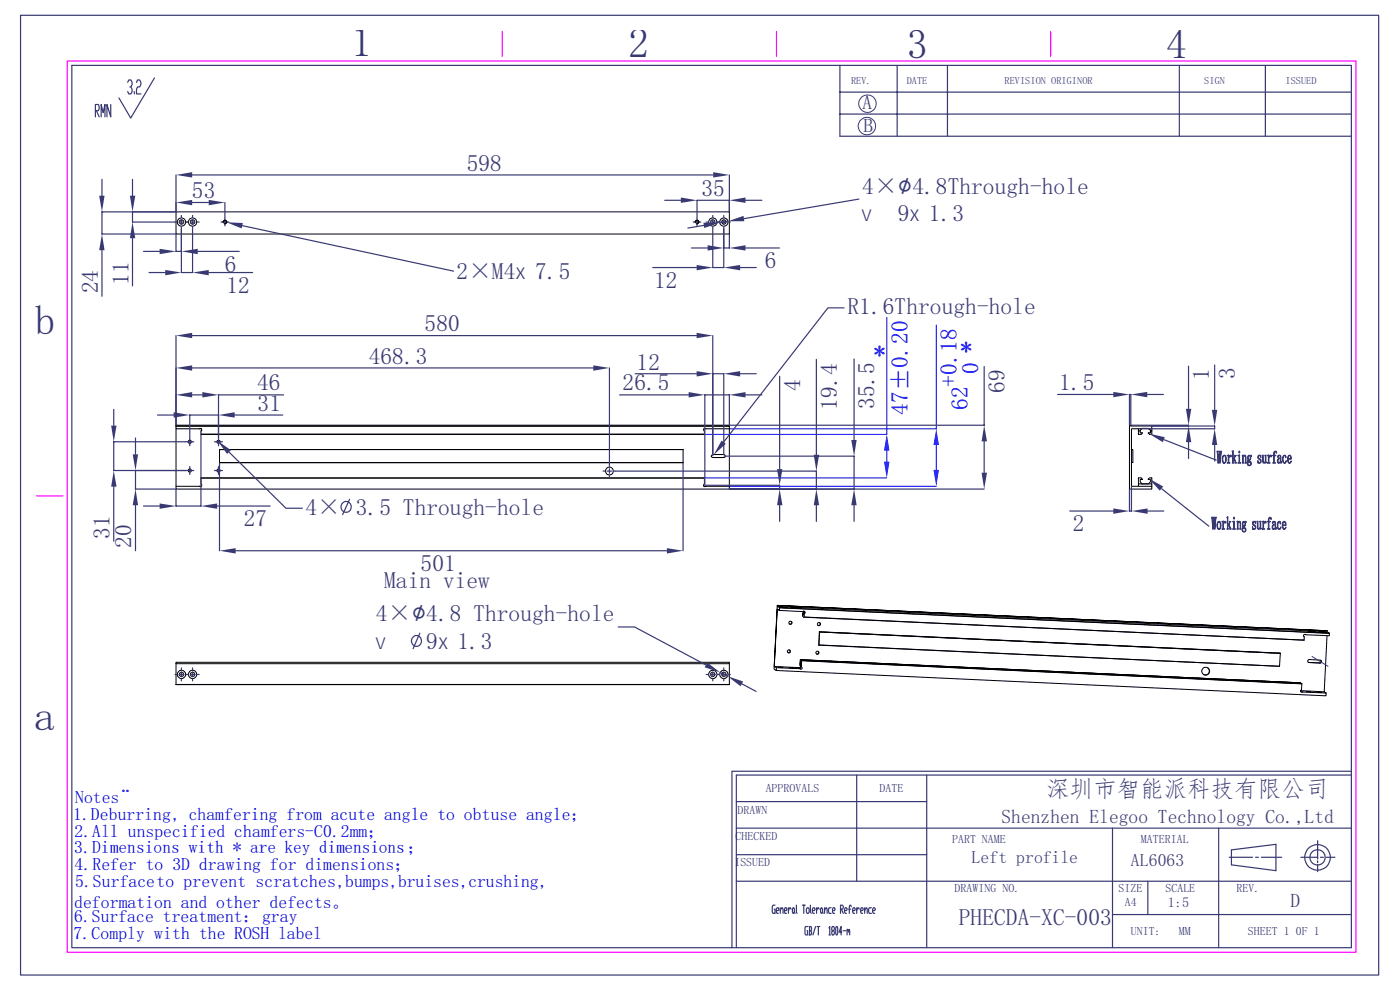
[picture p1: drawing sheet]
<svg xmlns="http://www.w3.org/2000/svg" width="297mm" height="210mm" viewBox="0 0 297 210" stroke-linecap="round" stroke-linejoin="round" font-family="sans-serif">
<path d="M14.3 12.9h273.4v189.1h-273.4zM106.6 6.7v5.3M164.7 6.7v5.3M222.9 6.7v5.3M7.7 105.2h5.7" fill="none" stroke="#f0f" stroke-width=".25"/>
<g fill="none" stroke="#393972" stroke-width=".25">
<path d="M4.4 3.2h288.1v203.6h-288.1zM15.2 13.9h271.5v187.1h-271.5zM27.1 17.5l.2-.5h.5l.2 .5v.4l-.2 .5h-.2M27.8 18.4l.2 .5v.5l-.2 .5h-.5l-.2-.5M28.5 19.4v.5M29 17.5l.2-.5h.4l.3 .5v.4l-.3 .5h-.4l-.2 .5v1h.9M32.8 16.5l-5.1 8.5-2.5-4.2M178.2 13.9v15h108.5M178.2 19.5h108.5M190.3 13.9v15M201 13.9v15M250.2 13.9v15"/>
<path d="M268.4 13.9v15M20.2 23.5h.7l.1-.4-.1-.9h-.7v2.6M20.4 23.5l.6 1.3M21.5 24.8v-2.6l.4 1.7 .4-1.7v2.6M23.5 22.2v2.6l-.8-2.6v2.6M178.2 24.2h108.5M33.4 88h3.4M40.3 92.8v-4.8h6.1v4.8M49.8 88h10.2M156.2 175.7h130.5M156.2 170h40.4M181.7 164.4v22.5"/>
<path d="M196.6 164.4v36.6M236 175.7v25.3M258.5 175.7v25.3M279.5 178.3v3.9M286.7 163.6h-131.4v37.4M286.7 164.4h-130.5v36.6M156.2 186.9h130.5M156.2 181.3h40.4M164.4 192h-.4l-.2 .3v1.1l.2 .3h.4v-.8h-.1M164.7 193.2h.4l.2-.3-.2-.3h-.3l-.1 .3v.5l.1 .3h.3M165.5 193.2l.3-.6h.2l.1 1.1M165.5 192.6v1.1"/>
<path d="M166.4 193.2h.4l.2-.3-.2-.3h-.3l-.1 .3 .1 .8h.3M167.3 192.6v1.1M167.8 192.9l-.1-.3h-.2l-.2 .6M168.2 192.6h.2l.1 .3-.1 .8h-.2l-.1-.3zM168.5 193.4l.2 .3M169 192l.1 1.7M170.2 192h.6M170.5 192v1.7M171.2 192.6h.3l.2 .3v.5l-.2 .3h-.3l-.1-.3v-.5zM171.3 196.5h-.4l-.1 .3 .1 1.5h.4v-.9h-.1M171.6 196.5h.4l.2 .3-.2 .6M171.7 197.4h.3l.2 .6-.2 .3h-.4"/>
<path d="M171.7 196.5v1.8M171.9 192v1.4l.2 .3M172.3 193.2h.5l.1-.3-.1-.3h-.3l-.2 .3v.5l.2 .3h.3M173 196.5l-.5 1.8M173.2 192.6v1.1M173.3 196.5h.6M173.6 196.5v1.8M173.8 192.9l-.1-.3h-.2l-.3 .6M174.2 192.6l.3 .3v.5l-.2 .3-.2-.3zM174.5 193.4l.1 .3M174.9 193.2l.4-.6 .2 1.1M174.9 192.6v1.1"/>
<path d="M175.9 196.8l.1-.3v1.8M175.9 198.3h.2M176.3 192.6h-.4l-.1 .3 .1 .8h.4M176.6 197.4l-.2-.6 .2-.3h.3l.1 .6-.1 .3h-.3l-.2 .3 .2 .6h.3l.1-.3-.1-.6M176.6 193.2h.4l.2-.3-.2-.3h-.3l-.1 .3 .1 .8h.3M177.4 196.5h.2l.1 .3-.1 1.5h-.2l-.1-.3zM178.3 192.9h.4l.2-.3-.2-.6h-.4v1.7M178.5 192.9l.4 .8M178.6 197.7h-.6l.4-1.2v1.8M178.9 197.4h.5M179.2 193.2h.4l.1-.3-.1-.3h-.3l-.1 .3v.5l.1 .3h.3M179.7 197.4l.1-.3 .2 .6"/>
<path d="M179.7 197.1v1.2M180 197.4l.1-.3 .2 1.2M180 192.9h.5M180.6 192.3l-.1-.3h-.2l-.1 1.7M180.9 193.2h.4l.1-.3-.1-.3h-.3l-.1 .3 .1 .8h.3M181.7 192.6v1.1M182.3 192.9l-.1-.3h-.2l-.3 .6M182.6 193.2h.4l.1-.3-.1-.3h-.3l-.1 .3 .1 .8h.3M183.4 193.2l.5-.6 .1 1.1M183.4 192.6v1.1M184.9 192.6h-.5l-.1 .3 .1 .8h.5M185.1 193.2h.4l.2-.3-.2-.3h-.2l-.2 .3v.5l.2 .3h.2"/>
<path d="M236 194h50.7M243.5 186.9v7.1M260.8 181.8h4.9M261.2 180.3l9.5-1.2v5.6l-9.5-1.2zM266.4 181.8h.6M267.6 181.8h4.3M276 181.8h3.5M279.5 182.6v.4M279.5 183.4v1.5M280.1 181.8h.7M281.3 181.8h1.9"/>
<circle cx="279.5" cy="181.9" r="1.63"/>
<circle cx="279.5" cy="181.9" r="2.72"/>
</g>
<g fill="none" stroke="#393972" stroke-width=".21">
<circle cx="183.9" cy="26.7" r="1.86"/>
<circle cx="184" cy="22" r="1.86"/>
</g>
<g fill="none" stroke="#000" stroke-width=".21">
<path d="M37.3 90.4h117.4v.6M37.3 90.4v.6l5.4-.1 .1 .4-.2 .1v.7M37.3 90.4h117.4M37.3 91v12.2M42.3 91h.5M42.6 92.1h106.8zM144.9 95.4h-98.3v2.7h98.3M144.9 95.3v2.9l-98.3-.1M149.3 91h.5M151 96.5l.2-.1h2.3l.4 .4-.4 .3h-2.3l-.3-.3zM154.7 91l-5.3-.1-.1 .4 .1 .1v.7M154.7 90.4v-.2h-117.4v.2"/>
<path d="M154.7 91v12.2M37.3 103.2h5.4l-.1-1.8h106.8v1.8h5.3v.5h-117.4zM42.3 103.2h.5M42.6 101.4h106.8M149.3 103.2h.5"/>
<circle cx="40.3" cy="99.8" r=".35"/>
<circle cx="40.3" cy="93.7" r=".35"/>
<circle cx="46.3" cy="99.8" r=".35"/>
<circle cx="46.3" cy="93.7" r=".35"/>
<circle cx="129.3" cy="99.9" r=".84"/>
</g>
<g fill="#393972">
<path d="M36.8 87.4l3.5 .6-3.5 .6z"/>
<path d="M46.4 88l3.4-.6v1.2z"/>
</g>
<path d="M24.1 86.9v3.4M39.4 93.7h-15.3v6.1h15.3M24.1 103.2v11.6" fill="none" stroke="#393972" stroke-width=".25"/>
<g fill="#393972">
<path d="M23.6 90.3h1.1l-.6 3.4z"/>
<path d="M24.1 99.8l.6 3.4h-1.1z"/>
</g>
<path d="M37.3 83.8v6.3M40.8 83.8h2.1M60.2 83.8h-13.8v9" fill="none" stroke="#393972" stroke-width=".25"/>
<g fill="#393972">
<path d="M37.3 83.8l3.5-.6v1.1z"/>
<path d="M42.9 83.2l3.5 .6-3.5 .5z"/>
</g>
<path d="M42.6 92.2v15.1h-5.3v-3.5M30.4 107.3h3.5M46.1 107.3h11.2" fill="none" stroke="#393972" stroke-width=".25"/>
<g fill="#393972">
<path d="M33.9 106.8l3.4 .5-3.4 .6z"/>
<path d="M42.6 107.3l3.5-.5v1.1z"/>
</g>
<path d="M198.6 68.9v22.1h-43.8M198.6 94.4v5.3M154.8 103.2h43.8" fill="none" stroke="#00f" stroke-width=".21"/>
<g fill="#00f">
<path d="M198 99.7h1.2l-.6 3.5z"/>
<path d="M198.6 91l.6 3.4h-1.2z"/>
</g>
<path d="M188.1 67.3v24.8h-38.6M188.1 95.6v2.3M149.5 101.4h38.6" fill="none" stroke="#00f" stroke-width=".21"/>
<g fill="#00f">
<path d="M187.5 97.9h1.2l-.6 3.5z"/>
<path d="M188.1 92.1l.6 3.5h-1.2z"/>
</g>
<path d="M28.7 92.9v3.5M39.4 99.8h-10.7v3.9h8.6M28.7 107.2v9.6" fill="none" stroke="#393972" stroke-width=".25"/>
<g fill="#393972">
<path d="M28.2 96.4h1.1l-.6 3.4z"/>
<path d="M28.7 103.7l.6 3.5h-1.1z"/>
</g>
<path d="M134.7 79.3h13.1M157 79.3h3.4M151.2 96.4v-17.1h2.3v17.1" fill="none" stroke="#393972" stroke-width=".25"/>
<g fill="#393972">
<path d="M153.5 79.3l3.5-.6v1.2z"/>
<path d="M147.8 78.7l3.4 .6-3.4 .6z"/>
</g>
<path d="M179.1 65.3h-3.5l-22.1 28.5" fill="none" stroke="#393972" stroke-width=".25"/>
<path d="M153.1 93.5l.9 .6-2.6 2.4z" fill="#393972"/>
<path d="M181.2 76.1v17.2M153.6 96.8h27.6v6.9h-26.4M181.2 107.2v3.4" fill="none" stroke="#393972" stroke-width=".25"/>
<g fill="#393972">
<path d="M181.2 103.7l.5 3.5h-1.1z"/>
<path d="M180.6 93.3h1.1l-.5 3.5z"/>
</g>
<path d="M37.3 71.2v18.9M40.8 71.2h107M151.2 71.2v25.5" fill="none" stroke="#393972" stroke-width=".25"/>
<g fill="#393972">
<path d="M147.8 70.6l3.4 .6-3.4 .5z"/>
<path d="M37.3 71.2l3.5-.6v1.1z"/>
</g>
<path d="M37.3 78v12.1M40.8 78h85.1M129.3 78v20.5" fill="none" stroke="#393972" stroke-width=".25"/>
<g fill="#393972">
<path d="M37.3 78l3.5-.5v1.1z"/>
<path d="M125.9 77.5l3.4 .5-3.4 .6z"/>
</g>
<path d="M173.2 76.2v20.3M130.6 99.9h42.6v3.8h-18.4M173.2 107.2v3.4" fill="none" stroke="#393972" stroke-width=".25"/>
<g fill="#393972">
<path d="M173.2 103.7l.6 3.5h-1.2z"/>
<path d="M172.6 96.5h1.2l-.6 3.4z"/>
</g>
<path d="M208.8 77.8v12.4h-54M208.8 93.6v6.7M154.8 103.7h54" fill="none" stroke="#393972" stroke-width=".25"/>
<g fill="#393972">
<path d="M208.2 100.3h1.2l-.6 3.4z"/>
<path d="M208.8 90.2l.6 3.4h-1.2z"/>
</g>
<g fill="none" stroke="#393972" stroke-width=".25">
<path d="M48.6 95.9l12.1 11.9h3.4M74.2 105.9l-1.5 3.3"/>
<circle cx="73.4" cy="107.5" r="1.15"/>
</g>
<path d="M46.1 93.5l2.9 2-.8 .8z" fill="#393972"/>
<path d="M131.4 83.8h14.7M154.7 90.1v-6.3h-5.2v19.1M158.2 83.8h3.4" fill="none" stroke="#393972" stroke-width=".25"/>
<g fill="#393972">
<path d="M154.7 83.8l3.5-.6v1.1z"/>
<path d="M146.1 83.2l3.4 .6-3.4 .5z"/>
</g>
<path d="M165.4 79.8v19.7M149.6 102.9h15.8v.8h-10.6M165.4 107.2v3.4" fill="none" stroke="#393972" stroke-width=".25"/>
<g fill="#393972">
<path d="M165.4 103.7l.6 3.5h-1.2z"/>
<path d="M164.8 99.5h1.2l-.6 3.4z"/>
</g>
<path d="M46.6 98.2v18.6M144.9 98.2v18.6M50 116.8h91.5" fill="none" stroke="#393972" stroke-width=".25"/>
<g fill="#393972">
<path d="M46.6 116.8l3.4-.5v1.1z"/>
<path d="M141.5 116.3l3.4 .5-3.4 .6z"/>
</g>
<g fill="none" stroke="#393972" stroke-width=".25">
<path d="M252.1 77.7v9M40.3 92.9v.8h-.9M40.3 99v.8h-.9M41.1 93.7h-.8v.9M41.1 99.8h-.8v.9M46.4 99v.8h-.9M46.4 92.9v.8h-.9M47.2 99.8h-.8v.9M47.2 93.7h-.8v.9M127.9 99.9h.4M129.3 99.4v.5h-.5M129.3 98.6v.3"/>
<path d="M129.8 99.9h-.5v.5M130.3 99.9h.3M240 90.2h12.1v.2h-7.8M252.1 93.8v3.5M129.3 100.9v.3"/>
</g>
<path d="M240 95.4h.3v2.7l-.3 .1M241.5 91v.4h.4l.3-.4M241.5 91.4v.7h.6l.3-.3h-.5v-.4M241.6 92.1h.1M243.7 91l.4 .4h.2M243.8 92.1h.1M244.1 91.4v.4h-.5l.2 .3M244.3 90.3v.1M244.3 91h-4.3v12.2h4.3v.5h-4.7v-13.5h.3v.2h4.4v1.7h-.4M241.5 103.2v-.6h2.8v.6M241.5 102.6l.1-1.2h.5l.3 .3h-.5v.5l.4 .4h1.3l.5-.4v-.5l-.5-.1 .2-.2h.5v1.2M244.3 101.3v.1" fill="none" stroke="#000" stroke-width=".21"/>
<g fill="#393972">
<path d="M252.1 90.4l.6 3.4h-1.1z"/>
<path d="M251.6 86.7h1.1l-.6 3.5z"/>
</g>
<path d="M224.4 83.7h11.8M239.6 90.1v-6.4h.3v6.4M243.4 83.7h3.4" fill="none" stroke="#393972" stroke-width=".25"/>
<g fill="#393972">
<path d="M239.9 83.7l3.5-.6v1.2z"/>
<path d="M236.2 83.1l3.4 .6-3.4 .6z"/>
</g>
<path d="M226.9 108.4h9.3M240 103.2v5.2h-.4v-4.6M243.5 108.4h3.4" fill="none" stroke="#393972" stroke-width=".25"/>
<g fill="#393972">
<path d="M240 108.4l3.5-.6v1.2z"/>
<path d="M236.2 107.8l3.4 .6-3.4 .6z"/>
</g>
<path d="M257.7 77.4v9.5M244.3 90.4h13.4v.6h-15.4M257.7 94.4v3.4" fill="none" stroke="#393972" stroke-width=".25"/>
<g fill="#393972">
<path d="M257.7 91l.5 3.4h-1.1z"/>
<path d="M257.1 86.9h1.1l-.5 3.5z"/>
<path d="M257.5 110.3l-.2 2z" fill-rule="evenodd"/>
</g>
<path d="M257.5 110.3l-.2 2z" fill="none" stroke="#393972" stroke-width=".21"/>
<path d="M257.8 109.7h.3v.1l-.2 .1-.2 2.4z" fill-rule="evenodd" fill="#393972"/>
<path d="M257.8 109.7h.3v.1l-.2 .1-.2 2.4z" fill="none" stroke="#393972" stroke-width=".21"/>
<path d="M257 109.7h.3v2.6z" fill-rule="evenodd" fill="#393972"/>
<path d="M257 109.7h.3v2.6z" fill="none" stroke="#393972" stroke-width=".21"/>
<path d="M257.4 109.7h.3v2.6z" fill-rule="evenodd" fill="#393972"/>
<path d="M257.4 109.7h.3v2.6z" fill="none" stroke="#393972" stroke-width=".21"/>
<path d="M258.6 110.7a.7 .7 0 0 1 .4 1 .42 .42 0 0 1-.1 .5 .42 .42 0 0 1-.5 0h.2a1.13 1.13 0 0 0 0-1.5z" fill-rule="evenodd" fill="#393972"/>
<path d="M258.6 110.7a.7 .7 0 0 1 .4 1 .42 .42 0 0 1-.1 .5 .42 .42 0 0 1-.5 0h.2a1.13 1.13 0 0 0 0-1.5z" fill="none" stroke="#393972" stroke-width=".21"/>
<path d="M258.4 110.6h.2l.2 .1a.74 .74 0 0 0-.5 1.1l.3 .4a.81 .81 0 0 1-.5-.9z" fill-rule="evenodd" fill="#393972"/>
<path d="M258.4 110.6h.2l.2 .1a.74 .74 0 0 0-.5 1.1l.3 .4a.81 .81 0 0 1-.5-.9z" fill="none" stroke="#393972" stroke-width=".21"/>
<path d="M259.7 110.7h.2l-.3 .4z" fill-rule="evenodd" fill="#393972"/>
<path d="M259.7 110.7h.2l-.3 .4z" fill="none" stroke="#393972" stroke-width=".21"/>
<path d="M259.8 110.6h.2l.1 .3z" fill-rule="evenodd" fill="#393972"/>
<path d="M259.8 110.6h.2l.1 .3z" fill="none" stroke="#393972" stroke-width=".21"/>
<path d="M259.2 110.6l.3-.1v1.6l.3 .2h-.6l.2-.1v-1.5z" fill-rule="evenodd" fill="#393972"/>
<path d="M259.2 110.6l.3-.1v1.6l.3 .2h-.6l.2-.1v-1.5z" fill="none" stroke="#393972" stroke-width=".21"/>
<path d="M260.7 111.2l.5 1.1h-.3z" fill-rule="evenodd" fill="#393972"/>
<path d="M260.7 111.2l.5 1.1h-.3z" fill="none" stroke="#393972" stroke-width=".21"/>
<path d="M260.8 110.6l.3 .1-.6 1 .4-.9z" fill-rule="evenodd" fill="#393972"/>
<path d="M260.8 110.6l.3 .1-.6 1 .4-.9z" fill="none" stroke="#393972" stroke-width=".21"/>
<path d="M260.3 109.7l.2-.1v2.5l.1 .2h-.3l.1-.2v-2.2z" fill-rule="evenodd" fill="#393972"/>
<path d="M260.3 109.7l.2-.1v2.5l.1 .2h-.3l.1-.2v-2.2z" fill="none" stroke="#393972" stroke-width=".21"/>
<path d="M261.5 110.6l.3-.1v1.6l.3 .2h-.6l.2-.2v-1.3z" fill-rule="evenodd" fill="#393972"/>
<path d="M261.5 110.6l.3-.1v1.6l.3 .2h-.6l.2-.2v-1.3z" fill="none" stroke="#393972" stroke-width=".21"/>
<circle cx="261.8" cy="109.9" r=".17" fill="#393972"/>
<circle cx="261.8" cy="109.9" r=".17" fill="none" stroke="#393972" stroke-width=".21"/>
<path d="M262.9 110.7l.3 .1v1.3l.1 .2h-.3l.1-.2v-1z" fill-rule="evenodd" fill="#393972"/>
<path d="M262.9 110.7l.3 .1v1.3l.1 .2h-.3l.1-.2v-1z" fill="none" stroke="#393972" stroke-width=".21"/>
<path d="M262.8 110.6l.3 .1h-.2l-.2 .2z" fill-rule="evenodd" fill="#393972"/>
<path d="M262.8 110.6l.3 .1h-.2l-.2 .2z" fill="none" stroke="#393972" stroke-width=".21"/>
<path d="M262.4 110.6l.2-.1 .1 1.8h-.3l.1-.2v-1.4z" fill-rule="evenodd" fill="#393972"/>
<path d="M262.4 110.6l.2-.1 .1 1.8h-.3l.1-.2v-1.4z" fill="none" stroke="#393972" stroke-width=".21"/>
<path d="M263.7 112.1h.5l.1 .2v.3l-.4 .2a.35 .35 0 0 0 .3-.5 .35 .35 0 0 0-.5-.2z" fill-rule="evenodd" fill="#393972"/>
<path d="M263.7 112.1h.5l.1 .2v.3l-.4 .2a.35 .35 0 0 0 .3-.5 .35 .35 0 0 0-.5-.2z" fill="none" stroke="#393972" stroke-width=".21"/>
<path d="M263.7 110.7h.2a.57 .57 0 0 0 0 .9l-.2 .1v.1l.5 .3h-.5a.37 .37 0 0 0-.1 .4 .37 .37 0 0 0 .3 .3h.3a.46 .46 0 0 1-.7-.2 .46 .46 0 0 1 .2-.6l-.1-1.1z" fill-rule="evenodd" fill="#393972"/>
<path d="M263.7 110.7h.2a.57 .57 0 0 0 0 .9l-.2 .1v.1l.5 .3h-.5a.37 .37 0 0 0-.1 .4 .37 .37 0 0 0 .3 .3h.3a.46 .46 0 0 1-.7-.2 .46 .46 0 0 1 .2-.6l-.1-1.1z" fill="none" stroke="#393972" stroke-width=".21"/>
<path d="M263.7 110.6h.3l.2 .3a.46 .46 0 0 1 0 .5 .46 .46 0 0 1-.5 .2h.2a.57 .57 0 0 0 0-.9z" fill-rule="evenodd" fill="#393972"/>
<path d="M263.7 110.6h.3l.2 .3a.46 .46 0 0 1 0 .5 .46 .46 0 0 1-.5 .2h.2a.57 .57 0 0 0 0-.9z" fill="none" stroke="#393972" stroke-width=".21"/>
<path d="M264.2 110.6h.2l-.1 .3-.2-.2z" fill-rule="evenodd" fill="#393972"/>
<path d="M264.2 110.6h.2l-.1 .3-.2-.2z" fill="none" stroke="#393972" stroke-width=".21"/>
<path d="M265.7 111.7l.2 .4 .2 .1-.4 .1z" fill-rule="evenodd" fill="#393972"/>
<path d="M265.7 111.7l.2 .4 .2 .1-.4 .1z" fill="none" stroke="#393972" stroke-width=".21"/>
<path d="M265.9 110.6l.2 .1a.4 .4 0 0 0-.2 .5 .4 .4 0 0 0 .4 .2v.1a.43 .43 0 0 1 .1 .6 .43 .43 0 0 1-.6 .1h.3a.45 .45 0 0 0 .2-.5 .45 .45 0 0 0-.5-.3l-.1-.6z" fill-rule="evenodd" fill="#393972"/>
<path d="M265.9 110.6l.2 .1a.4 .4 0 0 0-.2 .5 .4 .4 0 0 0 .4 .2v.1a.43 .43 0 0 1 .1 .6 .43 .43 0 0 1-.6 .1h.3a.45 .45 0 0 0 .2-.5 .45 .45 0 0 0-.5-.3l-.1-.6z" fill="none" stroke="#393972" stroke-width=".21"/>
<path d="M265.9 110.6h.5v.5l-.3-.4z" fill-rule="evenodd" fill="#393972"/>
<path d="M265.9 110.6h.5v.5l-.3-.4z" fill="none" stroke="#393972" stroke-width=".21"/>
<path d="M265.9 110.6h.4z" fill-rule="evenodd" fill="#393972"/>
<path d="M265.9 110.6h.4z" fill="none" stroke="#393972" stroke-width=".21"/>
<path d="M267 112.1l.3-.1z" fill-rule="evenodd" fill="#393972"/>
<path d="M267 112.1l.3-.1z" fill="none" stroke="#393972" stroke-width=".21"/>
<path d="M267.2 110.6l.3-.1v1.6l.1 .1-.2 .1-.1-1.5z" fill-rule="evenodd" fill="#393972"/>
<path d="M267.2 110.6l.3-.1v1.6l.1 .1-.2 .1-.1-1.5z" fill="none" stroke="#393972" stroke-width=".21"/>
<path d="M266.6 110.6l.3-.1v1.5l.4 .1a.3 .3 0 0 1-.5 .2 .3 .3 0 0 1-.1-.5v-1.1z" fill-rule="evenodd" fill="#393972"/>
<path d="M266.6 110.6l.3-.1v1.5l.4 .1a.3 .3 0 0 1-.5 .2 .3 .3 0 0 1-.1-.5v-1.1z" fill="none" stroke="#393972" stroke-width=".21"/>
<path d="M268.2 110.7h.2l-.3 .4z" fill-rule="evenodd" fill="#393972"/>
<path d="M268.2 110.7h.2l-.3 .4z" fill="none" stroke="#393972" stroke-width=".21"/>
<path d="M268.3 110.6l.3 .1v.2l-.4-.2z" fill-rule="evenodd" fill="#393972"/>
<path d="M268.3 110.6l.3 .1v.2l-.4-.2z" fill="none" stroke="#393972" stroke-width=".21"/>
<path d="M267.7 110.6l.4-.1v1.6l.2 .2h-.6l.2-.1v-1.5z" fill-rule="evenodd" fill="#393972"/>
<path d="M267.7 110.6l.4-.1v1.6l.2 .2h-.6l.2-.1v-1.5z" fill="none" stroke="#393972" stroke-width=".21"/>
<path d="M269.4 109.8l.3 .1v.3z" fill-rule="evenodd" fill="#393972"/>
<path d="M269.4 109.8l.3 .1v.3z" fill="none" stroke="#393972" stroke-width=".21"/>
<path d="M269.2 109.8h.4h-.3l-.1 .3v.5h.3l-.3 .1v1.5l.3 .1h-.6l.2-.1v-1.5l-.3-.1h.3z" fill-rule="evenodd" fill="#393972"/>
<path d="M269.2 109.8h.4h-.3l-.1 .3v.5h.3l-.3 .1v1.5l.3 .1h-.6l.2-.1v-1.5l-.3-.1h.3z" fill="none" stroke="#393972" stroke-width=".21"/>
<path d="M270 112.2l.5-.1-.3 .2z" fill-rule="evenodd" fill="#393972"/>
<path d="M270 112.2l.5-.1-.3 .2z" fill="none" stroke="#393972" stroke-width=".21"/>
<path d="M270.8 111.9l-.1 .4h-.1z" fill-rule="evenodd" fill="#393972"/>
<path d="M270.8 111.9l-.1 .4h-.1z" fill="none" stroke="#393972" stroke-width=".21"/>
<path d="M270 111.4l.5-.1a.51 .51 0 0 0-.5 .3 .51 .51 0 0 0 .2 .6h-.2l-.1-.2z" fill-rule="evenodd" fill="#393972"/>
<path d="M270 111.4l.5-.1a.51 .51 0 0 0-.5 .3 .51 .51 0 0 0 .2 .6h-.2l-.1-.2z" fill="none" stroke="#393972" stroke-width=".21"/>
<path d="M270 110.7h.3h-.2l-.1 .4z" fill-rule="evenodd" fill="#393972"/>
<path d="M270 110.7h.3h-.2l-.1 .4z" fill="none" stroke="#393972" stroke-width=".21"/>
<path d="M270.1 110.6a.33 .33 0 0 1 .4 0 .33 .33 0 0 1 .1 .4l.1 1.2-.3-.1 .1-.8h-.3l.3-.1v-.4z" fill-rule="evenodd" fill="#393972"/>
<path d="M270.1 110.6a.33 .33 0 0 1 .4 0 .33 .33 0 0 1 .1 .4l.1 1.2-.3-.1 .1-.8h-.3l.3-.1v-.4z" fill="none" stroke="#393972" stroke-width=".21"/>
<path d="M271.7 111.8v.3l-.3 .1 .2-.1z" fill-rule="evenodd" fill="#393972"/>
<path d="M271.7 111.8v.3l-.3 .1 .2-.1z" fill="none" stroke="#393972" stroke-width=".21"/>
<path d="M271.2 110.6l.2 .1a1.07 1.07 0 0 0 0 1.5h.2a.43 .43 0 0 1-.5-.1 .43 .43 0 0 1-.1-.5v-.5z" fill-rule="evenodd" fill="#393972"/>
<path d="M271.2 110.6l.2 .1a1.07 1.07 0 0 0 0 1.5h.2a.43 .43 0 0 1-.5-.1 .43 .43 0 0 1-.1-.5v-.5z" fill="none" stroke="#393972" stroke-width=".21"/>
<path d="M271.2 110.6a.29 .29 0 0 1 .4 .1 .29 .29 0 0 1 0 .4l-.1-.4z" fill-rule="evenodd" fill="#393972"/>
<path d="M271.2 110.6a.29 .29 0 0 1 .4 .1 .29 .29 0 0 1 0 .4l-.1-.4z" fill="none" stroke="#393972" stroke-width=".21"/>
<path d="M272.2 112.2l.5-.1 .1-.3a.34 .34 0 0 1-.2 .4 .34 .34 0 0 1-.4 0z" fill-rule="evenodd" fill="#393972"/>
<path d="M272.2 112.2l.5-.1 .1-.3a.34 .34 0 0 1-.2 .4 .34 .34 0 0 1-.4 0z" fill="none" stroke="#393972" stroke-width=".21"/>
<path d="M272.2 110.8l.3-.1-.3 .1v.6h-.2z" fill-rule="evenodd" fill="#393972"/>
<path d="M272.2 110.8l.3-.1-.3 .1v.6h-.2z" fill="none" stroke="#393972" stroke-width=".21"/>
<path d="M272.3 110.6a.51 .51 0 0 1 .5 .8h-.6v.5l.3 .3h-.3l-.2-.8h.7l-.1-.7z" fill-rule="evenodd" fill="#393972"/>
<path d="M272.3 110.6a.51 .51 0 0 1 .5 .8h-.6v.5l.3 .3h-.3l-.2-.8h.7l-.1-.7z" fill="none" stroke="#393972" stroke-width=".21"/>
<path d="M243.7 101.5l3.1 1.7-.8 .9z" fill="#393972"/>
<path d="M246.4 103.7l10.1 7.9" fill="none" stroke="#393972" stroke-width=".25"/>
<path d="M258.6 96.3l-.2 1.9z" fill-rule="evenodd" fill="#393972"/>
<path d="M258.6 96.3l-.2 1.9z" fill="none" stroke="#393972" stroke-width=".21"/>
<path d="M258.9 95.7l.3 .1-.4 2.4z" fill-rule="evenodd" fill="#393972"/>
<path d="M258.9 95.7l.3 .1-.4 2.4z" fill="none" stroke="#393972" stroke-width=".21"/>
<path d="M258.1 95.7h.3l-.1 .2 .2 1.6-.1 .7z" fill-rule="evenodd" fill="#393972"/>
<path d="M258.1 95.7h.3l-.1 .2 .2 1.6-.1 .7z" fill="none" stroke="#393972" stroke-width=".21"/>
<path d="M258.5 95.7h.3v2.5z" fill-rule="evenodd" fill="#393972"/>
<path d="M258.5 95.7h.3v2.5z" fill="none" stroke="#393972" stroke-width=".21"/>
<path d="M259.7 96.6l.4 .2v.8a.5 .5 0 0 1-.1 .5 .5 .5 0 0 1-.5 .1l.4-.1 .1-.4v-.8z" fill-rule="evenodd" fill="#393972"/>
<path d="M259.7 96.6l.4 .2v.8a.5 .5 0 0 1-.1 .5 .5 .5 0 0 1-.5 .1l.4-.1 .1-.4v-.8z" fill="none" stroke="#393972" stroke-width=".21"/>
<path d="M259.6 96.6h.3l-.3 .1-.2 .4 .1 .8 .2 .3h-.2l-.2-.5v-.6z" fill-rule="evenodd" fill="#393972"/>
<path d="M259.6 96.6h.3l-.3 .1-.2 .4 .1 .8 .2 .3h-.2l-.2-.5v-.6z" fill="none" stroke="#393972" stroke-width=".21"/>
<path d="M260.8 96.7h.2l-.3 .4z" fill-rule="evenodd" fill="#393972"/>
<path d="M260.8 96.7h.2l-.3 .4z" fill="none" stroke="#393972" stroke-width=".21"/>
<path d="M260.9 96.6h.3v.3l-.1-.2h-.2z" fill-rule="evenodd" fill="#393972"/>
<path d="M260.9 96.6h.3v.3l-.1-.2h-.2z" fill="none" stroke="#393972" stroke-width=".21"/>
<path d="M260.3 96.6l.4-.1v1.6l.2 .1h-.6l.3-.1v-1.4z" fill-rule="evenodd" fill="#393972"/>
<path d="M260.3 96.6l.4-.1v1.6l.2 .1h-.6l.3-.1v-1.4z" fill="none" stroke="#393972" stroke-width=".21"/>
<path d="M261.9 97.2l.4 1h-.3z" fill-rule="evenodd" fill="#393972"/>
<path d="M261.9 97.2l.4 1h-.3z" fill="none" stroke="#393972" stroke-width=".21"/>
<path d="M261.9 96.6l.4 .1h-.2l-.5 .9 .4-.9z" fill-rule="evenodd" fill="#393972"/>
<path d="M261.9 96.6l.4 .1h-.2l-.5 .9 .4-.9z" fill="none" stroke="#393972" stroke-width=".21"/>
<path d="M261.4 95.7l.2-.1v2.5l.1 .1h-.3l.1-2.4z" fill-rule="evenodd" fill="#393972"/>
<path d="M261.4 95.7l.2-.1v2.5l.1 .1h-.3l.1-2.4z" fill="none" stroke="#393972" stroke-width=".21"/>
<path d="M262.6 96.6l.4-.1v1.6l.2 .1h-.6l.2-.1v-1.4z" fill-rule="evenodd" fill="#393972"/>
<path d="M262.6 96.6l.4-.1v1.6l.2 .1h-.6l.2-.1v-1.4z" fill="none" stroke="#393972" stroke-width=".21"/>
<path d="M262.8 95.7a.16 .16 0 0 1 .2 .2 .16 .16 0 0 1-.2 .1z" fill-rule="evenodd" fill="#393972"/>
<path d="M262.8 95.7a.16 .16 0 0 1 .2 .2 .16 .16 0 0 1-.2 .1z" fill="none" stroke="#393972" stroke-width=".21"/>
<path d="M264 96.7h.3v1.4l.2 .1h-.4l.1-.1v-1.3z" fill-rule="evenodd" fill="#393972"/>
<path d="M264 96.7h.3v1.4l.2 .1h-.4l.1-.1v-1.3z" fill="none" stroke="#393972" stroke-width=".21"/>
<path d="M263.9 96.5l.3 .2h-.3l-.1 .2z" fill-rule="evenodd" fill="#393972"/>
<path d="M263.9 96.5l.3 .2h-.3l-.1 .2z" fill="none" stroke="#393972" stroke-width=".21"/>
<path d="M263.5 96.6l.2-.1v1.6l.2 .1h-.4z" fill-rule="evenodd" fill="#393972"/>
<path d="M263.5 96.6l.2-.1v1.6l.2 .1h-.4z" fill="none" stroke="#393972" stroke-width=".21"/>
<path d="M264.9 98l.5 .1v.4l-.4 .2a.35 .35 0 0 0 .3-.4 .35 .35 0 0 0-.4-.3z" fill-rule="evenodd" fill="#393972"/>
<path d="M264.9 98l.5 .1v.4l-.4 .2a.35 .35 0 0 0 .3-.4 .35 .35 0 0 0-.4-.3z" fill="none" stroke="#393972" stroke-width=".21"/>
<path d="M264.8 96.7l.2-.1-.1 .1a.65 .65 0 0 0 .1 .9 .22 .22 0 0 0-.1 .3 .22 .22 0 0 0 .3 0l.2 .1h-.5a.37 .37 0 0 0-.2 .4 .37 .37 0 0 0 .3 .3h.3a.43 .43 0 0 1-.6-.1 .43 .43 0 0 1 .1-.6l-.1-.2 .1-.3-.1-.3z" fill-rule="evenodd" fill="#393972"/>
<path d="M264.8 96.7l.2-.1-.1 .1a.65 .65 0 0 0 .1 .9 .22 .22 0 0 0-.1 .3 .22 .22 0 0 0 .3 0l.2 .1h-.5a.37 .37 0 0 0-.2 .4 .37 .37 0 0 0 .3 .3h.3a.43 .43 0 0 1-.6-.1 .43 .43 0 0 1 .1-.6l-.1-.2 .1-.3-.1-.3z" fill="none" stroke="#393972" stroke-width=".21"/>
<path d="M264.9 96.6a.38 .38 0 0 1 .4 .1 .38 .38 0 0 1 0 .4 .34 .34 0 0 1 0 .5 .34 .34 0 0 1-.5 0 .51 .51 0 0 0 .4-.4 .51 .51 0 0 0-.1-.5z" fill-rule="evenodd" fill="#393972"/>
<path d="M264.9 96.6a.38 .38 0 0 1 .4 .1 .38 .38 0 0 1 0 .4 .34 .34 0 0 1 0 .5 .34 .34 0 0 1-.5 0 .51 .51 0 0 0 .4-.4 .51 .51 0 0 0-.1-.5z" fill="none" stroke="#393972" stroke-width=".21"/>
<circle cx="265.4" cy="96.7" r=".15" fill="#393972"/>
<circle cx="265.4" cy="96.7" r=".15" fill="none" stroke="#393972" stroke-width=".21"/>
<path d="M266.8 97.7l.1 .3 .3 .2h-.4z" fill-rule="evenodd" fill="#393972"/>
<path d="M266.8 97.7l.1 .3 .3 .2h-.4z" fill="none" stroke="#393972" stroke-width=".21"/>
<path d="M266.9 96.7l.3-.1a.4 .4 0 0 0-.2 .5 .4 .4 0 0 0 .4 .3 .45 .45 0 0 1 .2 .6 .45 .45 0 0 1-.6 .2h.2a.43 .43 0 0 0 .2-.5 .43 .43 0 0 0-.4-.3l-.2-.3z" fill-rule="evenodd" fill="#393972"/>
<path d="M266.9 96.7l.3-.1a.4 .4 0 0 0-.2 .5 .4 .4 0 0 0 .4 .3 .45 .45 0 0 1 .2 .6 .45 .45 0 0 1-.6 .2h.2a.43 .43 0 0 0 .2-.5 .43 .43 0 0 0-.4-.3l-.2-.3z" fill="none" stroke="#393972" stroke-width=".21"/>
<path d="M267 96.6l.5-.1v.6l-.2-.5z" fill-rule="evenodd" fill="#393972"/>
<path d="M267 96.6l.5-.1v.6l-.2-.5z" fill="none" stroke="#393972" stroke-width=".21"/>
<path d="M267 96.6h.4z" fill-rule="evenodd" fill="#393972"/>
<path d="M267 96.6h.4z" fill="none" stroke="#393972" stroke-width=".21"/>
<path d="M268.2 98.1l.2-.2v.2z" fill-rule="evenodd" fill="#393972"/>
<path d="M268.2 98.1l.2-.2v.2z" fill="none" stroke="#393972" stroke-width=".21"/>
<path d="M268.3 96.6l.3-.1v1.5l.1 .2h-.2l-.1-1.5z" fill-rule="evenodd" fill="#393972"/>
<path d="M268.3 96.6l.3-.1v1.5l.1 .2h-.2l-.1-1.5z" fill="none" stroke="#393972" stroke-width=".21"/>
<path d="M267.8 96.6l.2-.1v1.5l.4 .1a.33 .33 0 0 1-.5 .1 .33 .33 0 0 1 0-.5z" fill-rule="evenodd" fill="#393972"/>
<path d="M267.8 96.6l.2-.1v1.5l.4 .1a.33 .33 0 0 1-.5 .1 .33 .33 0 0 1 0-.5z" fill="none" stroke="#393972" stroke-width=".21"/>
<path d="M269.3 96.7h.2l-.3 .4z" fill-rule="evenodd" fill="#393972"/>
<path d="M269.3 96.7h.2l-.3 .4z" fill="none" stroke="#393972" stroke-width=".21"/>
<path d="M269.5 96.6h.2v.3l-.1-.2h-.2z" fill-rule="evenodd" fill="#393972"/>
<path d="M269.5 96.6h.2v.3l-.1-.2h-.2z" fill="none" stroke="#393972" stroke-width=".21"/>
<path d="M268.8 96.6l.4-.1v1.6l.3 .1h-.7l.3-.1v-1.4z" fill-rule="evenodd" fill="#393972"/>
<path d="M268.8 96.6l.4-.1v1.6l.3 .1h-.7l.3-.1v-1.4z" fill="none" stroke="#393972" stroke-width=".21"/>
<path d="M270.6 95.8h.2v.3z" fill-rule="evenodd" fill="#393972"/>
<path d="M270.6 95.8h.2v.3z" fill="none" stroke="#393972" stroke-width=".21"/>
<path d="M270.3 95.8l.2-.1 .3 .1h-.4l-.1 .4v.4h.4l-.4 .1v1.3l.3 .2h-.6l.2-.1v-1.4l-.2-.1h.2z" fill-rule="evenodd" fill="#393972"/>
<path d="M270.3 95.8l.2-.1 .3 .1h-.4l-.1 .4v.4h.4l-.4 .1v1.3l.3 .2h-.6l.2-.1v-1.4l-.2-.1h.2z" fill="none" stroke="#393972" stroke-width=".21"/>
<path d="M271.1 98.2l.5-.2-.2 .2z" fill-rule="evenodd" fill="#393972"/>
<path d="M271.1 98.2l.5-.2-.2 .2z" fill="none" stroke="#393972" stroke-width=".21"/>
<path d="M271.9 97.9v.2l-.2 .1z" fill-rule="evenodd" fill="#393972"/>
<path d="M271.9 97.9v.2l-.2 .1z" fill="none" stroke="#393972" stroke-width=".21"/>
<path d="M271.1 97.4l.5-.2a.55 .55 0 0 0-.4 .4 .55 .55 0 0 0 .1 .6h-.2l-.1-.3z" fill-rule="evenodd" fill="#393972"/>
<path d="M271.1 97.4l.5-.2a.55 .55 0 0 0-.4 .4 .55 .55 0 0 0 .1 .6h-.2l-.1-.3z" fill="none" stroke="#393972" stroke-width=".21"/>
<path d="M271.1 96.7l.3-.1-.2 .1-.1 .4-.1-.1z" fill-rule="evenodd" fill="#393972"/>
<path d="M271.1 96.7l.3-.1-.2 .1-.1 .4-.1-.1z" fill="none" stroke="#393972" stroke-width=".21"/>
<path d="M271.2 96.6a.38 .38 0 0 1 .5 .4l.1 1.1-.1 .1-.2-.2 .1-.8h-.3l.3-.1v-.3z" fill-rule="evenodd" fill="#393972"/>
<path d="M271.2 96.6a.38 .38 0 0 1 .5 .4l.1 1.1-.1 .1-.2-.2 .1-.8h-.3l.3-.1v-.3z" fill="none" stroke="#393972" stroke-width=".21"/>
<path d="M272.8 97.7v.4l-.3 .1 .3-.2z" fill-rule="evenodd" fill="#393972"/>
<path d="M272.8 97.7v.4l-.3 .1 .3-.2z" fill="none" stroke="#393972" stroke-width=".21"/>
<path d="M272.3 96.6h.2l-.2 .2-.1 .5a.62 .62 0 0 0 .5 .9 .43 .43 0 0 1-.5-.1 .43 .43 0 0 1-.1-.5z" fill-rule="evenodd" fill="#393972"/>
<path d="M272.3 96.6h.2l-.2 .2-.1 .5a.62 .62 0 0 0 .5 .9 .43 .43 0 0 1-.5-.1 .43 .43 0 0 1-.1-.5z" fill="none" stroke="#393972" stroke-width=".21"/>
<path d="M272.4 96.6a.31 .31 0 0 1 .4 .1 .31 .31 0 0 1-.1 .4v-.4z" fill-rule="evenodd" fill="#393972"/>
<path d="M272.4 96.6a.31 .31 0 0 1 .4 .1 .31 .31 0 0 1-.1 .4v-.4z" fill="none" stroke="#393972" stroke-width=".21"/>
<path d="M273.3 98.2l.4-.1 .2-.3a.34 .34 0 0 1-.1 .4 .34 .34 0 0 1-.5 0z" fill-rule="evenodd" fill="#393972"/>
<path d="M273.3 98.2l.4-.1 .2-.3a.34 .34 0 0 1-.1 .4 .34 .34 0 0 1-.5 0z" fill="none" stroke="#393972" stroke-width=".21"/>
<path d="M273.3 96.7l.3-.1-.3 .3v.4h-.2z" fill-rule="evenodd" fill="#393972"/>
<path d="M273.3 96.7l.3-.1-.3 .3v.4h-.2z" fill="none" stroke="#393972" stroke-width=".21"/>
<path d="M273.4 96.6a.55 .55 0 0 1 .5 .8h-.6l.1 .6 .2 .2h-.3l-.2-.9h.7v-.5z" fill-rule="evenodd" fill="#393972"/>
<path d="M273.4 96.6a.55 .55 0 0 1 .5 .8h-.6l.1 .6 .2 .2h-.3l-.2-.9h.7v-.5z" fill="none" stroke="#393972" stroke-width=".21"/>
<path d="M243.7 92l3.4 .7-.4 1.1z" fill="#393972"/>
<g fill="none" stroke="#393972" stroke-width=".25">
<path d="M246.9 93.2l11.1 4.4M89.1 134.3l-1.5 3.3M131.1 133h3.5l15.1 8M152.8 142.6l1.5 .9M157.4 145.1l3 1.6"/>
<circle cx="88.3" cy="135.9" r="1.12"/>
</g>
<g fill="none" stroke="#000" stroke-width=".21">
<path d="M37.3 140.5h117.4v.3h-117.4zM37.3 145.2h117.4M37.3 140.8v4.4M154.7 145.2h-117.4M154.7 140.8v4.4"/>
<circle cx="38.5" cy="143" r=".88"/>
<circle cx="38.5" cy="143" r=".47"/>
<circle cx="40.9" cy="143" r=".89"/>
<circle cx="40.9" cy="143" r=".46"/>
<circle cx="151.2" cy="143" r=".47"/>
<circle cx="151.2" cy="143" r=".89"/>
<circle cx="153.6" cy="143" r=".88"/>
<circle cx="153.6" cy="143" r=".47"/>
</g>
<g fill="#393972">
<path d="M154.3 143.5l3.3 1.1-.5 1z"/>
<path d="M150 140.5l2.8 2.1-3.3-1.1z"/>
</g>
<g fill="none" stroke="#393972" stroke-width=".25">
<path d="M37.3 37.1v7.8M40.8 37.1h110.5M154.7 37.1v7.8M37.1 143.1h.4M38.5 142.6v.5h-.5M38.5 141.7v.4M38.5 144v.4M39 143.1h-.5v.4M39.5 143.1h.4M40.9 142.6v.5h-.5M40.9 141.7v.4M40.9 144v.4"/>
<path d="M41.4 143.1h-.5v.4M41.8 143.1h.4M149.8 143.1h.4M151.2 142.6v.5h-.5M151.2 141.7v.4M151.2 144v.4M151.7 143.1h-.5v.4M152.2 143.1h.4M153.5 142.6v.5h-.4M153.5 141.7v.4M153.5 144v.4M154.1 143.1h-.6v.4"/>
<path d="M154.6 143.1h.3"/>
</g>
<g fill="none" stroke="#000" stroke-width=".21">
<path d="M37.3 44.9h117.4v4.7h-117.4zM47.4 47h.6M47.5 46.9h.5M47.5 46.8h.5v.5h-.5zM147.6 47h.6M147.6 46.9h.5M147.7 46.8h.4l.1 .3-.1 .2h-.4l-.2-.2z"/>
<circle cx="38.5" cy="47.1" r=".88"/>
<circle cx="38.5" cy="47.1" r=".47"/>
<circle cx="40.9" cy="47.1" r=".89"/>
<circle cx="40.9" cy="47.1" r=".46"/>
<circle cx="151.2" cy="47.1" r=".47"/>
<circle cx="151.2" cy="47.1" r=".89"/>
<circle cx="153.6" cy="47.1" r=".88"/>
<circle cx="153.6" cy="47.1" r=".47"/>
</g>
<g fill="#393972">
<path d="M37.3 37.1l3.5-.6v1.2z"/>
<path d="M151.3 36.5l3.4 .6-3.4 .6z"/>
</g>
<path d="M21.6 38v3.5M21.6 53.1v9.7M37.3 44.9h-15.7v4.7h15.7" fill="none" stroke="#393972" stroke-width=".25"/>
<g fill="#393972">
<path d="M21 41.5h1.2l-.6 3.4z"/>
<path d="M21.6 49.6l.6 3.5h-1.2z"/>
</g>
<path d="M31.6 57.8h3.5M38.5 48.5v9.3h2.4v-9.3M44.3 57.8h9.3" fill="none" stroke="#393972" stroke-width=".25"/>
<g fill="#393972">
<path d="M35.1 57.3l3.4 .5-3.4 .6z"/>
<path d="M40.9 57.8l3.4-.5v1.1z"/>
</g>
<path d="M28.1 38v3.5M28.1 50.5v10.1M37.3 44.9h-9.2v2.2h9" fill="none" stroke="#393972" stroke-width=".25"/>
<g fill="#393972">
<path d="M27.6 41.5h1.1l-.6 3.4z"/>
<path d="M28.1 47.1l.6 3.4h-1.1z"/>
</g>
<path d="M37.3 43v1.9M40.8 43h3.5M47.7 43v3.2" fill="none" stroke="#393972" stroke-width=".25"/>
<g fill="#393972">
<path d="M44.3 42.4l3.4 .6-3.4 .5z"/>
<path d="M37.3 43l3.5-.6v1.1z"/>
</g>
<path d="M141 42.5h3.4M154.7 44.9v-2.4h-6.8v3.7M158.2 42.5h3.4" fill="none" stroke="#393972" stroke-width=".25"/>
<g fill="#393972">
<path d="M144.4 41.9l3.5 .6-3.5 .5z"/>
<path d="M154.7 42.5l3.5-.6v1.1z"/>
</g>
<path d="M149.3 47.8l-3.4 .6M154.4 46.9l-1.7 .3M182.2 42.2l-24.4 4.2" fill="none" stroke="#393972" stroke-width=".25"/>
<g fill="#393972">
<path d="M149.2 47.2h3.5l-3.3 1.2z"/>
<path d="M154.4 46.9l3.3-1.1 .2 1.1z"/>
</g>
<path d="M51.4 47.9l44.8 9.6" fill="none" stroke="#393972" stroke-width=".25"/>
<path d="M48 47.1l3.5 .2-.2 1.2z" fill="#393972"/>
<path d="M138.5 56.8h9.3M151.2 48.5v8.3h2.3v-8.3M157 56.8h3.4" fill="none" stroke="#393972" stroke-width=".25"/>
<g fill="#393972">
<path d="M153.5 56.8l3.5-.6v1.1z"/>
<path d="M147.8 56.2l3.4 .6-3.4 .5z"/>
</g>
<path d="M146.7 52.6h3.4M153.5 48.5v4.1h1.2v-2.9M158.2 52.6h7.2" fill="none" stroke="#393972" stroke-width=".25"/>
<g fill="#393972">
<path d="M150.1 52l3.4 .6-3.4 .6z"/>
<path d="M154.7 52.6l3.5-.6v1.2z"/>
</g>
<path d="M30.4 53.3h3.5M38.5 48.5v4.8h-1.2v-3.6M42 53.3h8.8" fill="none" stroke="#393972" stroke-width=".25"/>
<g fill="#393972">
<path d="M33.9 52.8l3.4 .5-3.4 .6z"/>
<path d="M38.5 53.3l3.5-.5v1.1z"/>
</g>
<g fill="none" stroke="#393972" stroke-width=".25">
<path d="M37.1 47.1h.4M38.5 46.6v.5h-.5M38.5 45.7v.4M38.5 48.1v.4M39 47.1h-.5v.5M39.5 47.1h.4M40.9 46.6v.5h-.5M40.9 45.7v.4M40.9 48.1v.4M41.4 47.1h-.5v.5M41.8 47.1h.4M47.7 46.3v.8h-.8"/>
<path d="M48.6 47.1h-.9v.8M147.9 46.3v.8h-.8M148.7 47.1h-.8v.8M149.8 47.1h.4M151.2 46.6v.5h-.5M151.2 45.7v.4M151.2 48.1v.4M151.7 47.1h-.5v.5M152.2 47.1h.4M153.5 46.6v.5h-.4M153.5 45.7v.4M153.5 48.1v.4"/>
<path d="M154.1 47.1h-.6v.5M154.6 47.1h.3"/>
</g>
<g fill="none" stroke="#000" stroke-width=".21">
<path d="M47.3 47.2a.4 .4 0 0 1 .4-.5 .4 .4 0 0 1 .4 .4 .4 .4 0 0 1-.5 .4M147.5 47.2a.39 .39 0 0 1 .5-.5 .39 .39 0 0 1 .2 .7l-.4 .1M164.9 128.4v.2l.5 .3v.6l-.5-.3-.6 12.2 .4 .2v.6l-.5-.3zM164.9 128.4l116.7 5.4-116.7-5.4M164.9 128.6l116.7 5.4 .4 .3M165.1 129.4h.2M165.4 128.9l116.6 5.5M165.4 129.5l5.3 .2-.1 1.2 106 4.9 .1-.7-.2-.2 .1-.3 5.4 .3v-.5M165.4 128.8l1.8 .1zM167.1 137.9l.2-.1 .3 .1v.5h-.5l-.1-.2zM167.5 137.9l.1 .4-.4 .2M167.8 128.9l1.7 .1z"/>
<path d="M167.9 131.8v.4l-.2 .2h-.2M169.8 139.9l106.1 4.9M169.8 140l106.2 5M169.8 140l106.1 4.9M170.3 130v.8v-.7M170.3 130.4h.2M170.3 130.8h.2M170.3 130.4l.2 .1M170.5 129.7l-.2 .3 .2-.1M170.5 130.5h.1M170.5 129.7v.2M170.5 130.9l106.1 4.9"/>
<path d="M170.5 129.9h.2M170.6 129.7l.1 .3-.2 .5 .1 .4M173.2 138.2h.5v.5h-.5l-.1-.2zM173.5 132.1l.2-.1 .2 .1 .2 .3-.2 .2-.2 .1-.2-.1zM173.6 138.2l.1 .4-.5 .1M173.7 136.8l.1-2.8 97.8 4.6M173.7 136.8l97.7 4.5M173.7 136.8h.1M173.8 134l-.1 2.8M173.8 134.1l97.8 4.5M173.9 134.1l97.7 4.5-.2 2.7-97.7-4.5M173.9 132.1l.1 .4-.2 .2h-.3"/>
<path d="M276.6 135.7v.1M276.6 135.1h.1M276.9 134.6h.1M277.4 133.9l1.7 .2zM277.5 140h2.6l.3 .4-.4 .3-2.3-.2-.3-.3zM279.7 134.1h1.8zM281.5 134.9l-.6 11.9M281.6 133.8v.2M164.3 141.4l5.5 .2M164.7 141.6l5.4 .3 .1-.1-.2-.4 .1-1.2 106.1 4.9-.1 1.2-.2 .3 .3 .3 5.1 .1v.6l-116.6-5.4M165.2 141.5l.9 .1zM167.5 141.6l.9 .1z"/>
<path d="M169.8 140.8h.2M169.8 141.3v.4l-.3 .1M169.8 141.7h-.5l.4 .1M169.8 141.3h.1M169.8 140.3l.2 .1M170 140.1l106.2 4.9M170.1 140.2l106.1 4.9M170.1 140.1l-.2 1.2h-.1v-1.3l-.1 1.2 .3 .2M256.2 141.6a.85 .85 0 0 1 .3 1.2 .85 .85 0 0 1-1.2 .3M275.9 146.6l.5 .2M275.9 146.5l5 .3M276.1 146.6l-.2 .1"/>
<path d="M277.2 146.7l.9 .1zM277.5 140.5h.2M277.7 140.5l2.3 .2M279.5 146.8h.9zM280.2 140.1l.1 .2-.3 .3M280.9 146.8l.4 .2"/>
<circle cx="167.7" cy="132.1" r=".35"/>
<circle cx="255.8" cy="142.4" r=".84"/>
</g>
<path d="M170.3 130.8h.2M170.3 130.5h.2M169.8 140.2h.2" fill="none" stroke="#f00" stroke-width=".21"/>
<path d="M278.3 139.3l3.4 2" fill="none" stroke="#393972" stroke-width=".21"/>
<g font-size="8.8" fill="#393972">
<text x="74.5" y="11.9">1</text>
<text x="133.3" y="12.2">2</text>
<text x="192.4" y="12.2">3</text>
<text x="247.4" y="12.3">4</text>
<text x="7.4" y="70.9">b</text>
<text x="7.2" y="154.8">a</text>
</g>
<g font-size="5" fill="#393972">
<text x="99" y="36.2">598</text>
<text x="148.8" y="41.6">35</text>
<text x="182.9" y="41">4×∅4.8Through-hole</text>
<text x="40.7" y="42.1">53</text>
<text x="47.7" y="57.6">6</text>
<text x="96.9" y="59.2">2×M4↧7.5</text>
<text x="162.3" y="56.9">6</text>
<text x="20.7" y="62.2" transform="rotate(-90 20.7 62.2)">24</text>
<text x="27.3" y="60.4" transform="rotate(-90 27.3 60.4)">11</text>
<text x="48" y="62.1">12</text>
<text x="138.8" y="61.1">12</text>
<text x="90.1" y="70.3">580</text>
<text x="179.8" y="66.7">R1.6Through-hole</text>
<text x="78.2" y="77.2">468.3</text>
<text x="54.6" y="82.8">46</text>
<text x="132.1" y="82.8">26.5</text>
<text x="135" y="78.4">12</text>
<text x="169.7" y="83" transform="rotate(-90 169.7 83)">4</text>
<text x="213.1" y="83.3" transform="rotate(-90 213.1 83.3)">69</text>
<text x="224.7" y="82.7">1.5</text>
<text x="256.5" y="80.5" transform="rotate(-90 256.5 80.5)">1</text>
<text x="262" y="80.5" transform="rotate(-90 262 80.5)">3</text>
<text x="54.7" y="87.1">31</text>
<text x="177.5" y="86.9" transform="rotate(-90 177.5 86.9)">19.4</text>
<text x="185.5" y="86.7" transform="rotate(-90 185.5 86.7)">35.5</text>
<text x="51.7" y="111.7">27</text>
<text x="64.8" y="109.2">4× 3.5 Through-hole</text>
<text x="227.6" y="112.7">2</text>
<text x="23.2" y="114.2" transform="rotate(-90 23.2 114.2)">31</text>
<text x="27.9" y="116.2" transform="rotate(-90 27.9 116.2)">20</text>
<text x="81.5" y="124.8">Main view</text>
<text x="89.2" y="121.1">501</text>
<text x="79.8" y="131.8">4×∅4.8 Through-hole</text>
<text x="221.9" y="169.1">深圳市智能派科技有限公司</text>
<text x="203.4" y="196.1">PHECDA-XC-003</text>
</g>
<g font-size="5" fill="#00f">
<text x="185.3" y="76.1">*</text>
<text x="203.7" y="75.4">*</text>
<text x="202.9" y="82.1" transform="rotate(-90 202.9 82.1)">+0.18</text>
<text x="207.5" y="79.4" transform="rotate(-90 207.5 79.4)">0</text>
<text x="192.5" y="88" transform="rotate(-90 192.5 88)">47±0.20</text>
<text x="205.2" y="86.9" transform="rotate(-90 205.2 86.9)">62</text>
</g>
<g font-size="4.6" fill="#393972">
<text x="182.8" y="46.8">⌴9↧1.3</text>
<text x="79.6" y="137.6">⌴ 9↧1.3</text>
</g>
<g font-size="4.1" fill="#393972">
<text x="183" y="23.1">A</text>
<text x="183.2" y="28.1">B</text>
<text x="212.5" y="174.6">Shenzhen Elegoo Technology Co.,Ltd</text>
<text x="273.8" y="192.3">D</text>
</g>
<g font-size="3.8" fill="#00f">
<text x="15.5" y="173.9">1.Deburring, chamfering from acute angle to obtuse angle；</text>
<text x="15.9" y="170.3">Notes</text>
<text x="28.6" y="170.8" transform="rotate(-90 28.6 170.8)">：</text>
<text x="15.8" y="177.5">2.All unspecified chamfers-C0.2mm；</text>
<text x="15.7" y="181">3.Dimensions with * are key dimensions；</text>
<text x="15.8" y="184.6">4.Refer to 3D drawing for dimensions；</text>
<text x="16" y="188.2">5.Surfaceto prevent scratches,bumps,bruises,crushing,</text>
<text x="15.7" y="195.5">6.Surface treatment：gray</text>
<text x="15.7" y="192.6">deformation and other defects。</text>
<text x="15.6" y="199.2">7.Comply with the ROSH label</text>
</g>
<g font-size="3.8" fill="#393972">
<text x="206.1" y="183">Left profile</text>
<text x="239.9" y="183.7">AL6063</text>
</g>
<text font-size="3" fill="#393972" x="247.8" y="192.4">1:5</text>
<g font-size="2.5" fill="#393972">
<text x="156.5" y="172.7">DRAWN</text>
<text x="162.4" y="168.1">APPROVALS</text>
<text x="186.6" y="168.1">DATE</text>
<text x="156" y="178.2">CHECKED</text>
<text x="202" y="178.8">PART NAME</text>
<text x="242" y="178.8">MATERIAL</text>
<text x="155.8" y="183.7">ISSUED</text>
<text x="202.5" y="189.3">DRAWING NO.</text>
<text x="237.3" y="189.3">SIZE</text>
<text x="247.2" y="189.3">SCALE</text>
<text x="262.3" y="189.3">REV.</text>
<text x="238.6" y="192.3">A4</text>
<text x="239.9" y="198.3">UNIT:</text>
<text x="250.1" y="198.3">MM</text>
<text x="264.8" y="198.3">SHEET 1</text>
<text x="274.9" y="198.3">0F 1</text>
</g>
<g font-size="2.2" fill="#393972">
<text x="180.6" y="17.8">REV.</text>
<text x="192.4" y="17.8">DATE</text>
<text x="213.1" y="17.8">REVISION ORIGINOR</text>
<text x="255.5" y="17.8">SIGN</text>
<text x="272.7" y="17.8">ISSUED</text>
</g>
</svg>
